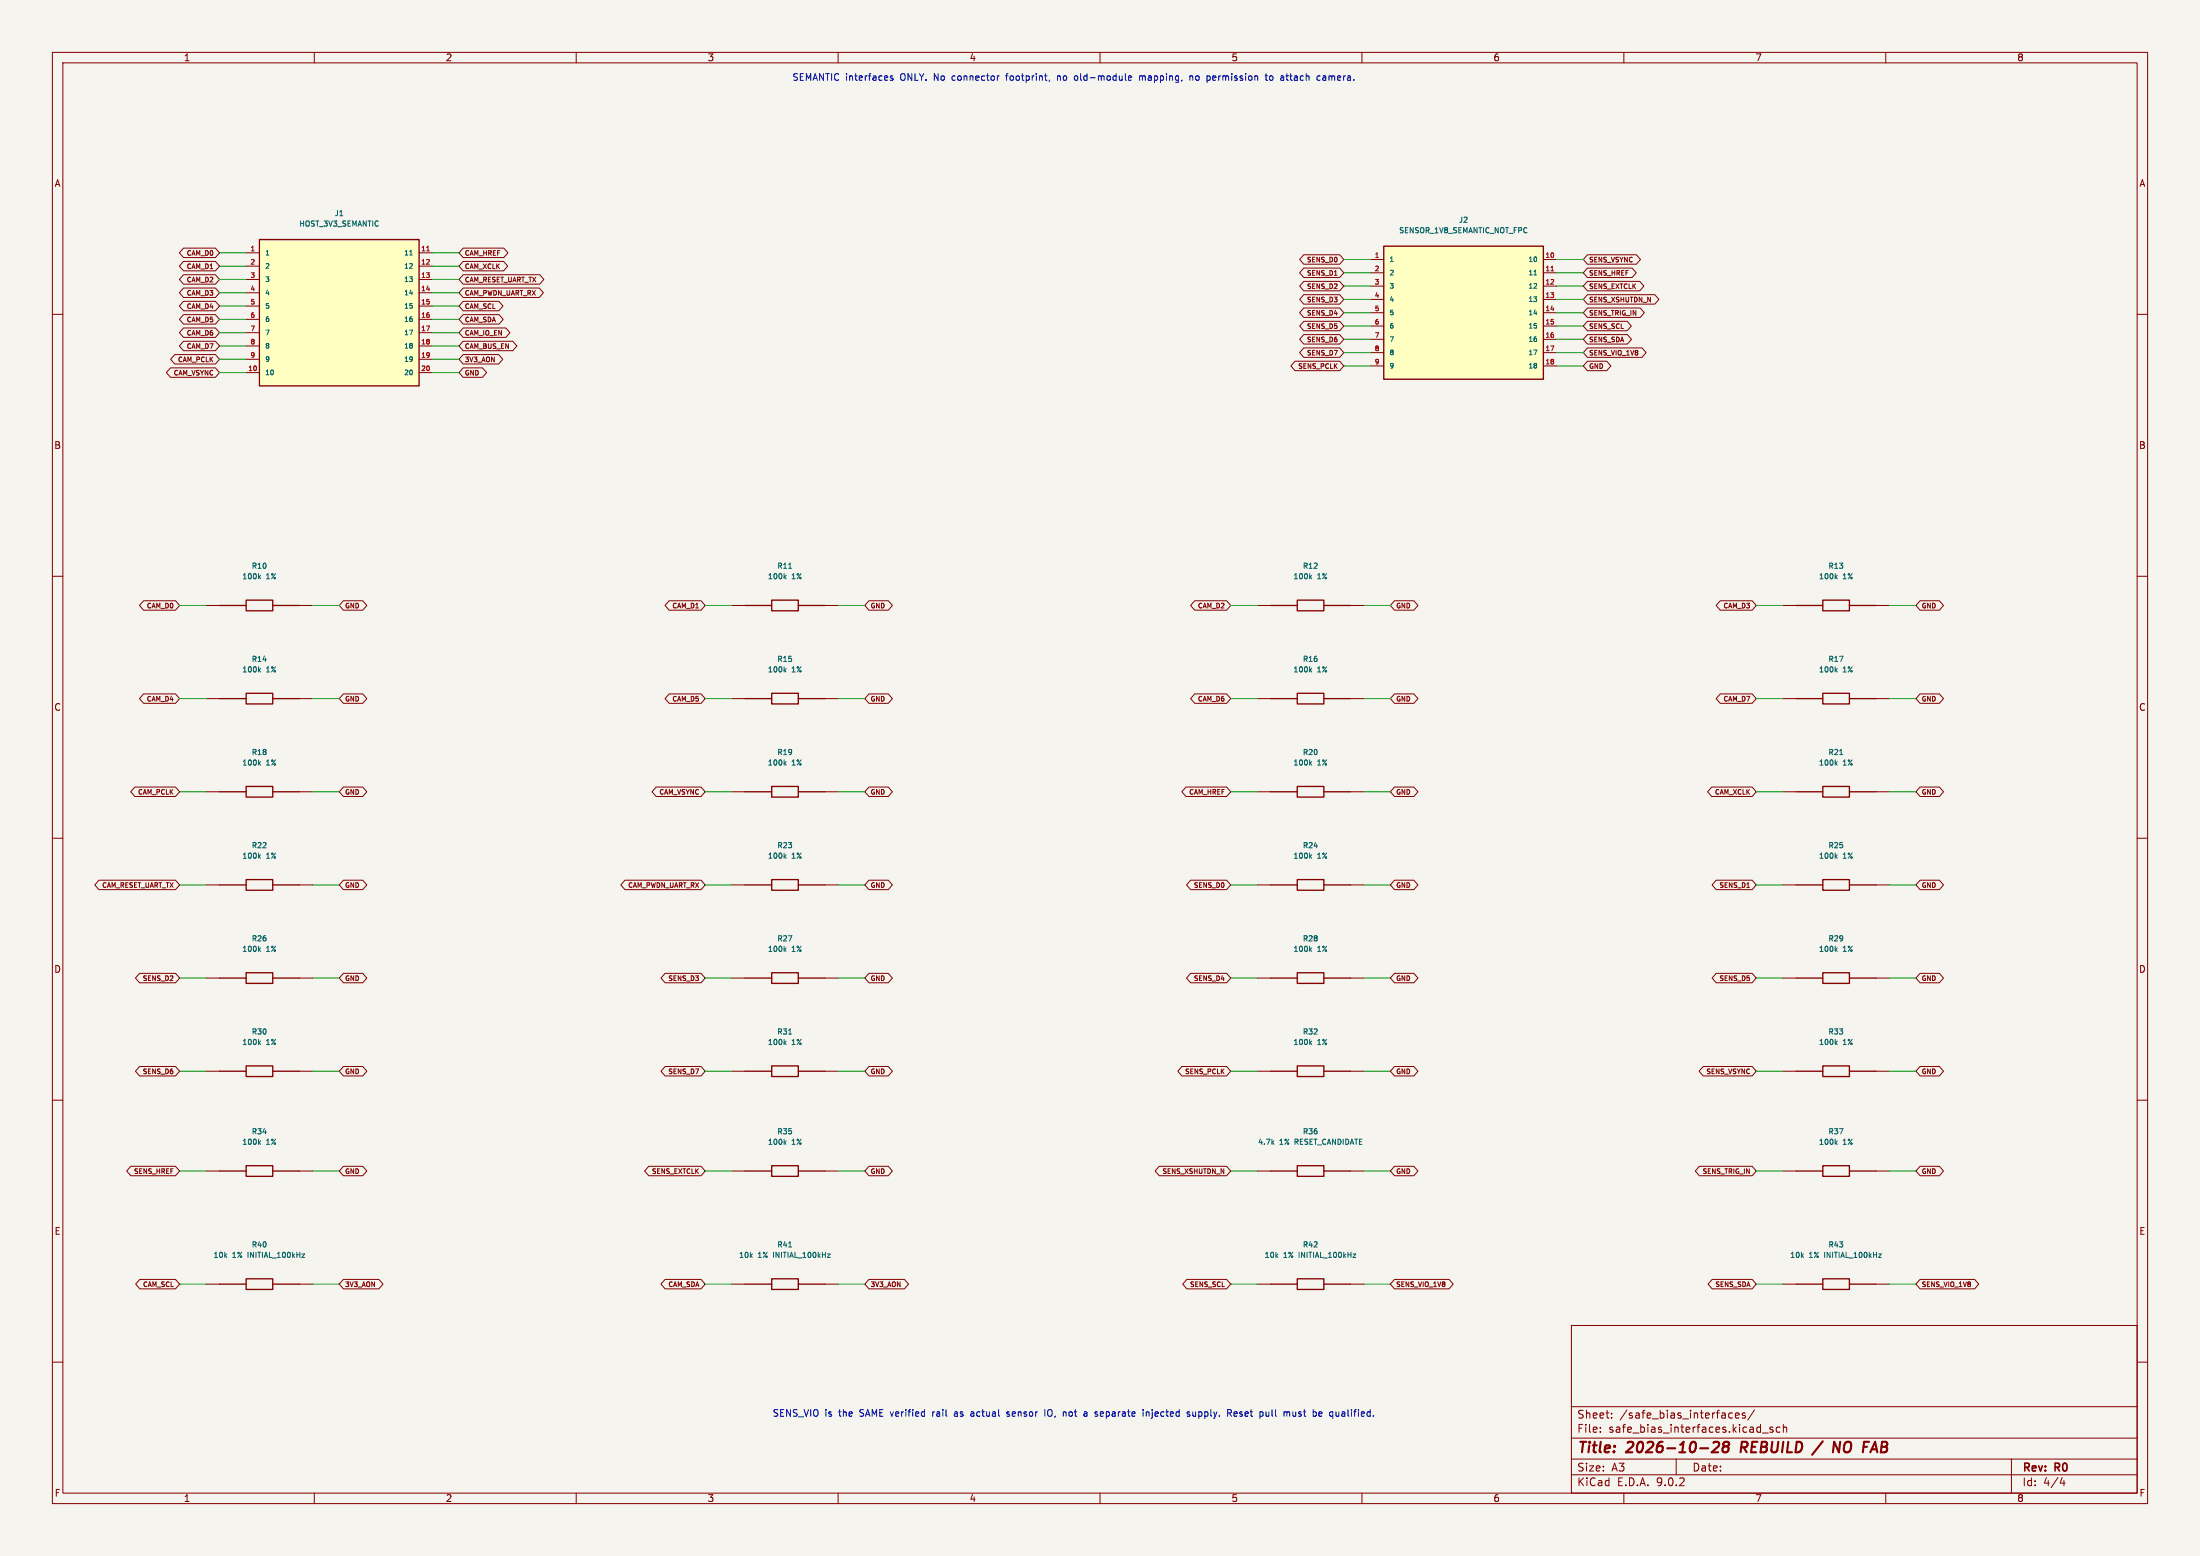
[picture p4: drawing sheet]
<svg xmlns="http://www.w3.org/2000/svg" width="420mm" height="297mm" viewBox="0 0 420 297" stroke-linecap="round" stroke-linejoin="round" font-family="sans-serif">
<path d="M0 0h420v297h-420z" fill="#f5f4ef" stroke="#f5f4ef" stroke-width=".19"/>
<g fill="none" stroke="#840000" stroke-width=".19">
<path d="M10 10h400v277h-400zM12 12h396v273h-396zM60 10v2M110 10v2M160 10v2M210 10v2M260 10v2M310 10v2M360 10v2M10 60h2M408 60h2M10 110h2"/>
<path d="M139.7 115.6h2.5M157.5 115.6h2.5M240 115.6h2.6M257.8 115.6h2.5M340.4 115.6h2.5M358.1 115.6h2.6M408 110h2M39.4 133.4h2.5M57.1 133.4h2.6M139.7 133.4h2.5M157.5 133.4h2.5M240 133.4h2.6"/>
<path d="M257.8 133.4h2.5M340.4 133.4h2.5M358.1 133.4h2.6M10 160h2M39.4 151.1h2.5M57.1 151.1h2.6M139.7 151.1h2.5M157.5 151.1h2.5M240 151.1h2.6M257.8 151.1h2.5M340.4 151.1h2.5M358.1 151.1h2.6"/>
<path d="M408 160h2M39.4 168.9h2.5M57.1 168.9h2.6M139.7 168.9h2.5M157.5 168.9h2.5M240 168.9h2.6M257.8 168.9h2.5M340.4 168.9h2.5M358.1 168.9h2.6M39.4 186.7h2.5M57.1 186.7h2.6M139.7 186.7h2.5"/>
<path d="M157.5 186.7h2.5M240 186.7h2.6M257.8 186.7h2.5M340.4 186.7h2.5M358.1 186.7h2.6M10 210h2M39.4 204.5h2.5M57.1 204.5h2.6M139.7 204.5h2.5M157.5 204.5h2.5M240 204.5h2.6M257.8 204.5h2.5"/>
<path d="M340.4 204.5h2.5M358.1 204.5h2.6M408 210h2M39.4 223.5h2.5M57.1 223.5h2.6M139.7 223.5h2.5M157.5 223.5h2.5M240 223.5h2.6M257.8 223.5h2.5M340.4 223.5h2.5M358.1 223.5h2.6M39.4 245.1h2.5"/>
<path d="M57.1 245.1h2.6M139.7 245.1h2.5M157.5 245.1h2.5M240 245.1h2.6M257.8 245.1h2.5M300 253h108v32h-108zM340.4 245.1h2.5M358.1 245.1h2.6M10 260h2M300 278.5h108M300 274.5h108M300 268.5h108"/>
<path d="M305.5 273.2v.2M305.5 272.5v.1M307.7 270.5v.2M307.7 269.8v.1M320 278.5v3M330.3 269.7l.4 .1M330.7 270.6l-.4 .1M331.3 270.2l.7-.2-.1-.2-.4-.1-.2 .2 .1 .7h.5M333.2 269.8l-.4-.1-.2 .2 .1 .2 .5 .2v.3h-.6M334.9 269.1l-1.2 1.9M336.4 273.5h1.2M338.4 272.5l-.3-.1-.2 .2v.2l.5 .2v.3h-.5"/>
<path d="M339.8 272.5l-.4-.1-.3 .3 .1 .6h.6M340.4 272.5l.3-.1 .3 .1 .1 .9M340.4 271.9v1.5M384 278.5v6.5M408 260h2M60 285v2M110 285v2M160 285v2M210 285v2M260 285v2M300 281.5h108M310 285v2"/>
<path d="M360 285v2M393.7 282l-.4 1.1h.9M394 282.6v1"/>
</g>
<path d="M324.6 276.4h1.5M327.1 275.4l.3-.2h.5l.2 .2 .1 .4-.1 .3-1.3 1.1h1.2M329.3 276.1l-.3-.2v-.3a.64 .64 0 0 1 1-.2l.1 .3-.4 .4M329.3 276.1a.65 .65 0 0 0-.3 1 .65 .65 0 0 0 .8-.1 .65 .65 0 0 0 0-.8l-.1-.1M329.3 276.1h.4M332.5 275.2l-.2 2M348 275.1l-2.1 2.6M350.2 275.2l.8 2 .3-2M357 277.2l1-2 .4 2M357.3 276.6h1" fill="none" stroke="#840000" stroke-width=".4"/>
<g fill="none" stroke="#840000" stroke-width=".25">
<path d="M142.2 115.6h5.1M147.3 114.6h5.1v2h-5.1zM152.4 115.6h5.1M242.6 115.6h5M247.6 114.6h5.1v2h-5.1zM252.7 115.6h5.1M342.9 115.6h5.1M348 114.6h5.1v2h-5.1zM353.1 115.6h5M41.9 133.4h5.1M47 132.3h5.1v2.1h-5.1zM52.1 133.4h5"/>
<path d="M142.2 133.4h5.1M147.3 132.3h5.1v2.1h-5.1zM152.4 133.4h5.1M242.6 133.4h5M247.6 132.3h5.1v2.1h-5.1zM252.7 133.4h5.1M342.9 133.4h5.1M348 132.3h5.1v2.1h-5.1zM353.1 133.4h5M41.9 151.1h5.1M47 150.1h5.1v2h-5.1zM52.1 151.1h5"/>
<path d="M142.2 151.1h5.1M147.3 150.1h5.1v2h-5.1zM152.4 151.1h5.1M242.6 151.1h5M247.6 150.1h5.1v2h-5.1zM252.7 151.1h5.1M342.9 151.1h5.1M348 150.1h5.1v2h-5.1zM353.1 151.1h5M41.9 168.9h5.1M47 167.9h5.1v2h-5.1zM52.1 168.9h5"/>
<path d="M142.2 168.9h5.1M147.3 167.9h5.1v2h-5.1zM152.4 168.9h5.1M242.6 168.9h5M247.6 167.9h5.1v2h-5.1zM252.7 168.9h5.1M342.9 168.9h5.1M348 167.9h5.1v2h-5.1zM353.1 168.9h5M41.9 186.7h5.1M47 185.7h5.1v2h-5.1zM52.1 186.7h5"/>
<path d="M142.2 186.7h5.1M147.3 185.7h5.1v2h-5.1zM152.4 186.7h5.1M242.6 186.7h5M247.6 185.7h5.1v2h-5.1zM252.7 186.7h5.1M342.9 186.7h5.1M348 185.7h5.1v2h-5.1zM353.1 186.7h5M41.9 204.5h5.1M47 203.5h5.1v2h-5.1zM52.1 204.5h5"/>
<path d="M142.2 204.5h5.1M147.3 203.5h5.1v2h-5.1zM152.4 204.5h5.1M242.6 204.5h5M247.6 203.5h5.1v2h-5.1zM252.7 204.5h5.1M342.9 204.5h5.1M348 203.5h5.1v2h-5.1zM353.1 204.5h5M41.9 223.5h5.1M47 222.5h5.1v2h-5.1zM52.1 223.5h5"/>
<path d="M142.2 223.5h5.1M147.3 222.5h5.1v2h-5.1zM152.4 223.5h5.1M242.6 223.5h5M247.6 222.5h5.1v2h-5.1zM252.7 223.5h5.1M342.9 223.5h5.1M348 222.5h5.1v2h-5.1zM353.1 223.5h5M41.9 245.1h5.1M47 244.1h5.1v2h-5.1zM52.1 245.1h5"/>
<path d="M142.2 245.1h5.1M147.3 244.1h5.1v2h-5.1zM152.4 245.1h5.1M242.6 245.1h5M247.6 244.1h5.1v2h-5.1zM252.7 245.1h5.1M342.9 245.1h5.1M348 244.1h5.1v2h-5.1zM353.1 245.1h5"/>
</g>
<g fill="none" stroke="#006464" stroke-width=".19">
<path d="M149.8 110.1l.3 .4M150.1 109.8l-.4 .4M150.6 108.5h.5M250.1 110.1l.3 .4M250.4 109.8l-.4 .4M350.4 110.1l.3 .4M350.7 109.8l-.3 .4M49.5 127.9l.2 .4M49.7 127.6l-.3 .4M149.8 127.9l.3 .4M150.1 127.6l-.4 .4M250.1 127.9l.3 .4"/>
<path d="M250.4 127.6l-.4 .4M350.4 127.9l.3 .4M350.7 127.6l-.3 .4M49.5 145.7l.2 .3M49.7 145.4l-.3 .4M149.8 145.7l.3 .3M150.1 145.4l-.4 .4M250.1 145.7l.3 .3M250.4 145.4l-.4 .4M350.4 145.7l.3 .3M350.7 145.4l-.3 .4M351.2 144h.6"/>
<path d="M49.5 163.4l.2 .4M49.7 163.2l-.3 .3M149.8 163.4l.3 .4M150.1 163.2l-.4 .3M250.1 163.4l.3 .4M250.4 163.2l-.4 .3M350.4 163.4l.3 .4M350.7 163.2l-.3 .3M49.5 199l.2 .4M49.5 181.2l.2 .4M49.7 198.7l-.3 .4M49.7 180.9l-.3 .4"/>
<path d="M149.8 181.2l.3 .4M149.8 199l.3 .4M150.1 180.9l-.4 .4M150.1 198.7l-.4 .4M150.6 197.4h.5M250.1 181.2l.3 .4M250.1 199l.3 .4M250.4 180.9l-.4 .4M250.4 198.7l-.4 .4M350.4 181.2l.3 .4M350.4 199l.3 .4M350.7 180.9l-.3 .4"/>
<path d="M350.7 198.7l-.3 .4M49.5 218.1l.2 .3M49.7 217.8l-.3 .3M149.8 218.1l.3 .3M150.1 217.8l-.4 .3M242.9 218.1l.3 .3M243.2 217.8l-.4 .3M350.4 218.1l.3 .3M350.7 217.8l-.3 .3M57.6 239.4h.5l-.5 .6h.5M150.6 238h.5M158 239.4h.5l-.5 .6h.5"/>
<path d="M258.3 239.4h.5l-.5 .6h.5M358.6 239.4h.5l-.5 .6h.5"/>
</g>
<path d="M264.2 47h30.4v25.4h-30.4z" fill="#ffffc2"/>
<path d="M264.2 47h30.4v25.4h-30.4z" fill="none" stroke="#840000" stroke-width=".25"/>
<g fill="none" stroke="#840000" stroke-width=".19">
<path d="M261.6 49.5h2.6M261.6 52.1h2.6M261.6 54.6h2.6M261.6 57.2h2.6M261.6 59.7h2.6M294.6 49.5h2.6M294.6 52.1h2.6M294.6 54.6h2.6M294.6 57.2h2.6M294.6 59.7h2.6M261.6 62.2h2.6M261.6 64.8h2.6"/>
<path d="M261.6 67.3h2.6M261.6 69.9h2.6M294.6 62.2h2.6M294.6 64.8h2.6M294.6 67.3h2.6M294.6 69.9h2.6"/>
</g>
<path d="M292.8 52.5h.6" fill="none" stroke="#006464" stroke-width=".19"/>
<path d="M296.1 51.7h.5" fill="none" stroke="#a90000" stroke-width=".19"/>
<path d="M49.5 45.7h30.5v28h-30.5z" fill="#ffffc2"/>
<path d="M49.5 45.7h30.5v28h-30.5zM41.9 115.6h5.1M47 114.6h5.1v2h-5.1zM52.1 115.6h5" fill="none" stroke="#840000" stroke-width=".25"/>
<g fill="none" stroke="#840000" stroke-width=".19">
<path d="M35 49.9h6.1l.8 .9-.8 .9h-6.1l-.8-.9zM35 52.4h6.1l.8 .9-.8 .9h-6.1l-.8-.9zM35 55h6.1l.8 .9-.8 .9h-6.1l-.8-.9zM35 57.5h6.1l.8 .9-.8 .9h-6.1l-.8-.9zM35 47.4h6.1l.8 .9-.8 .9h-6.1l-.8-.9zM47 48.3h2.5M47 50.8h2.5M47 53.3h2.5M47 55.9h2.5M47 58.4h2.5M80 48.3h2.5M80 50.8h2.5"/>
<path d="M80 53.3h2.5M80 55.9h2.5M80 58.4h2.5M88.4 47.4h7.8l.8 .9-.8 .9h-7.8l-.8-.9zM88.4 49.9h7.7l.8 .9-.8 .9h-7.7l-.8-.9zM88.4 52.4h14.6l.8 .9-.8 .9h-14.6l-.8-.9zM88.4 55h14.5l.8 .9-.8 .9h-14.5l-.8-.9zM88.4 57.5h6.8l.8 .9-.8 .9h-6.8l-.8-.9zM248.9 58.8h6.9l.7 .9-.7 .9h-6.9l-.8-.9zM248.9 56.2h6.9l.7 1-.7 .9h-6.9l-.8-.9zM248.9 48.6h6.9l.7 .9-.7 .9h-6.9l-.8-.9zM248.9 53.7h6.9l.7 .9-.7 .9h-6.9l-.8-.9z"/>
<path d="M248.9 51.2h6.9l.7 .9-.7 .9h-6.9l-.8-.9zM254.7 52.5h.6M303 58.8h10.1l.8 .9-.8 .9h-10.1l-.7-.9zM303 51.2h8.6l.8 .9-.8 .9h-8.6l-.7-.9zM303 48.6h9.4l.8 .9-.8 .9h-9.4l-.7-.9zM303 53.7h10l.8 .9-.8 .9h-10l-.7-.9zM303 56.2h12.9l.8 1-.8 .9h-12.9l-.7-.9zM32.5 70.2h8.6l.8 .9-.8 .9h-8.6l-.7-.9zM33.4 67.7h7.7l.8 .9-.8 .9h-7.7l-.8-.9zM35 65.1h6.1l.8 .9-.8 .9h-6.1l-.8-.9zM35 60.1h6.1l.8 .9-.8 .9h-6.1l-.8-.9zM35 62.6h6.1l.8 .9-.8 .9h-6.1l-.8-.9z"/>
<path d="M47 61h2.5M47 63.5h2.5M47 66h2.5M47 68.6h2.5M47 71.1h2.5M80 61h2.5M80 63.5h2.5M80 66h2.5M80 68.6h2.5M80 71.1h2.5M88.4 65.1h9.5l.8 .9-.8 .9h-9.5l-.8-.9zM88.4 62.6h8.2l.8 .9-.8 .9h-8.2l-.8-.9z"/>
<path d="M88.4 67.7h6.8l.8 .9-.8 .9h-6.8l-.8-.9zM88.4 70.2h3.7l.8 .9-.8 .9h-3.7l-.8-.9zM88.4 60.1h6.9l.8 .9-.8 .9h-6.9l-.8-.9zM247.2 68.9h8.6l.7 1-.7 .9h-8.6l-.8-.9zM248.9 66.4h6.9l.7 .9-.7 .9h-6.9l-.8-.9zM248.9 63.9h6.9l.7 .9-.7 .9h-6.9l-.8-.9zM248.9 61.3h6.9l.7 .9-.7 .9h-6.9l-.8-.9zM303 61.3h7.6l.8 .9-.8 .9h-7.6l-.7-.9zM303 63.9h7.7l.8 .9-.8 .9h-7.7l-.7-.9zM303 66.4h10.5l.8 .9-.8 .9h-10.5l-.7-.9zM303 68.9h3.7l.8 1-.8 .9h-3.7l-.7-.9zM27.4 114.7h6.1l.8 .9-.8 .9h-6.1l-.8-.9z"/>
<path d="M39.4 115.6h2.5M57.1 115.6h2.6M65.6 114.7h3.6l.8 .9-.8 .9h-3.6l-.8-.9zM127.7 114.7h6.1l.8 .9-.8 .9h-6.1l-.7-.9zM165.9 114.7h3.7l.8 .9-.8 .9h-3.7l-.8-.9zM228.1 114.7h6.1l.7 .9-.7 .9h-6.1l-.8-.9zM266.2 114.7h3.7l.8 .9-.8 .9h-3.7l-.8-.9zM328.4 114.7h6.1l.8 .9-.8 .9h-6.1l-.8-.9zM366.5 114.7h3.7l.8 .9-.8 .9h-3.7l-.7-.9zM27.4 132.4h6.1l.8 1-.8 .9h-6.1l-.8-.9zM65.6 132.4h3.6l.8 1-.8 .9h-3.6l-.8-.9zM127.7 132.4h6.1l.8 1-.8 .9h-6.1l-.7-.9z"/>
<path d="M165.9 132.4h3.7l.8 1-.8 .9h-3.7l-.8-.9zM228.1 132.4h6.1l.7 1-.7 .9h-6.1l-.8-.9zM266.2 132.4h3.7l.8 1-.8 .9h-3.7l-.8-.9zM328.4 132.4h6.1l.8 1-.8 .9h-6.1l-.8-.9zM366.5 132.4h3.7l.8 1-.8 .9h-3.7l-.7-.9zM25.7 150.2h7.8l.8 .9-.8 .9h-7.8l-.7-.9zM65.6 150.2h3.6l.8 .9-.8 .9h-3.6l-.8-.9zM125.3 150.2h8.5l.8 .9-.8 .9h-8.5l-.8-.9zM165.9 150.2h3.7l.8 .9-.8 .9h-3.7l-.8-.9zM226.4 150.2h7.8l.7 .9-.7 .9h-7.8l-.8-.9zM266.2 150.2h3.7l.8 .9-.8 .9h-3.7l-.8-.9zM326.8 150.2h7.7l.8 .9-.8 .9h-7.7l-.8-.9z"/>
<path d="M366.5 150.2h3.7l.8 .9-.8 .9h-3.7l-.7-.9zM18.9 168h14.6l.8 .9-.8 .9h-14.6l-.8-.9zM65.6 168h3.6l.8 .9-.8 .9h-3.6l-.8-.9zM119.3 168h14.5l.8 .9-.8 .9h-14.5l-.8-.9zM165.9 168h3.7l.8 .9-.8 .9h-3.7l-.8-.9zM227.3 168h6.9l.7 .9-.7 .9h-6.9l-.8-.9zM266.2 168h3.7l.8 .9-.8 .9h-3.7l-.8-.9zM327.6 168h6.9l.8 .9-.8 .9h-6.9l-.8-.9zM333.5 169.4h.5M366.5 168h3.7l.8 .9-.8 .9h-3.7l-.7-.9zM26.6 185.8h6.9l.8 .9-.8 .9h-6.9l-.7-.9zM65.6 185.8h3.6l.8 .9-.8 .9h-3.6l-.8-.9z"/>
<path d="M127 185.8h6.8l.8 .9-.8 .9h-6.8l-.8-.9zM165.9 185.8h3.7l.8 .9-.8 .9h-3.7l-.8-.9zM227.3 185.8h6.9l.7 .9-.7 .9h-6.9l-.8-.9zM266.2 185.8h3.7l.8 .9-.8 .9h-3.7l-.8-.9zM327.6 185.8h6.9l.8 .9-.8 .9h-6.9l-.8-.9zM366.5 185.8h3.7l.8 .9-.8 .9h-3.7l-.7-.9zM26.6 203.6h6.9l.8 .9-.8 .9h-6.9l-.7-.9zM65.6 203.6h3.6l.8 .9-.8 .9h-3.6l-.8-.9zM127 203.6h6.8l.8 .9-.8 .9h-6.8l-.8-.9zM165.9 203.6h3.7l.8 .9-.8 .9h-3.7l-.8-.9zM225.6 203.6h8.6l.7 .9-.7 .9h-8.6l-.8-.9zM266.2 203.6h3.7l.8 .9-.8 .9h-3.7l-.8-.9z"/>
<path d="M325.1 203.6h9.4l.8 .9-.8 .9h-9.4l-.7-.9zM366.5 203.6h3.7l.8 .9-.8 .9h-3.7l-.7-.9zM25 222.6h8.5l.8 .9-.8 .9h-8.5l-.8-.9zM65.6 222.6h3.6l.8 .9-.8 .9h-3.6l-.8-.9zM123.8 222.6h10l.8 .9-.8 .9h-10l-.7-.9zM165.9 222.6h3.7l.8 .9-.8 .9h-3.7l-.8-.9zM221.3 222.6h12.9l.7 .9-.7 .9h-12.9l-.8-.9zM266.2 222.6h3.7l.8 .9-.8 .9h-3.7l-.8-.9zM324.4 222.6h10.1l.8 .9-.8 .9h-10.1l-.8-.9zM366.5 222.6h3.7l.8 .9-.8 .9h-3.7l-.7-.9zM26.7 244.2h6.8l.8 .9-.8 .9h-6.8l-.8-.9zM65.6 244.2h6.7l.8 .9-.8 .9h-6.7l-.8-.9z"/>
<path d="M127 244.2h6.8l.8 .9-.8 .9h-6.8l-.8-.9zM165.9 244.2h6.8l.7 .9-.7 .9h-6.8l-.8-.9zM226.6 244.2h7.6l.7 .9-.7 .9h-7.6l-.8-.9zM266.2 244.2h10.4l.8 .9-.8 .9h-10.4l-.8-.9zM326.9 244.2h7.6l.8 .9-.8 .9h-7.6l-.8-.9zM366.5 244.2h10.5l.8 .9-.8 .9h-10.5l-.7-.9z"/>
</g>
<path d="M78.2 48.7h.5M49.5 110.1l.2 .4M49.7 109.8l-.3 .4" fill="none" stroke="#006464" stroke-width=".19"/>
<path d="M81.5 47.9h.5" fill="none" stroke="#a90000" stroke-width=".19"/>
<g fill="none" stroke="#009600" stroke-width=".19">
<path d="M41.9 53.3h5.1M41.9 55.9h5.1M41.9 58.4h5.1M41.9 48.3h5.1M41.9 50.8h5.1M82.5 53.3h5.1M82.5 55.9h5.1M82.5 58.4h5.1M82.5 48.3h5.1M82.5 50.8h5.1M256.5 59.7h5.1M256.5 57.2h5.1"/>
<path d="M256.5 49.5h5.1M256.5 52.1h5.1M256.5 54.6h5.1M297.2 59.7h5.1M297.2 57.2h5.1M297.2 49.5h5.1M297.2 52.1h5.1M297.2 54.6h5.1M41.9 61h5.1M41.9 63.5h5.1M41.9 66h5.1M41.9 68.6h5.1"/>
<path d="M41.9 71.1h5.1M82.5 61h5.1M82.5 63.5h5.1M82.5 66h5.1M82.5 68.6h5.1M82.5 71.1h5.1M256.5 69.9h5.1M256.5 67.3h5.1M256.5 62.2h5.1M256.5 64.8h5.1M297.2 69.9h5.1M297.2 67.3h5.1"/>
<path d="M297.2 62.2h5.1M297.2 64.8h5.1M34.3 115.6h5.1M59.7 115.6h5.1M134.6 115.6h5.1M160 115.6h5.1M234.9 115.6h5.1M260.3 115.6h5.1M335.3 115.6h5.1M360.7 115.6h5.1M34.3 133.4h5.1M59.7 133.4h5.1"/>
<path d="M134.6 133.4h5.1M160 133.4h5.1M234.9 133.4h5.1M260.3 133.4h5.1M335.3 133.4h5.1M360.7 133.4h5.1M34.3 151.1h5.1M59.7 151.1h5.1M134.6 151.1h5.1M160 151.1h5.1M234.9 151.1h5.1M260.3 151.1h5.1"/>
<path d="M335.3 151.1h5.1M360.7 151.1h5.1M34.3 168.9h5.1M59.7 168.9h5.1M134.6 168.9h5.1M160 168.9h5.1M234.9 168.9h5.1M260.3 168.9h5.1M335.3 168.9h5.1M360.7 168.9h5.1M34.3 186.7h5.1M59.7 186.7h5.1"/>
<path d="M134.6 186.7h5.1M160 186.7h5.1M234.9 186.7h5.1M260.3 186.7h5.1M335.3 186.7h5.1M360.7 186.7h5.1M34.3 204.5h5.1M59.7 204.5h5.1M134.6 204.5h5.1M160 204.5h5.1M234.9 204.5h5.1M260.3 204.5h5.1"/>
<path d="M335.3 204.5h5.1M360.7 204.5h5.1M34.3 223.5h5.1M59.7 223.5h5.1M134.6 223.5h5.1M160 223.5h5.1M234.9 223.5h5.1M260.3 223.5h5.1M335.3 223.5h5.1M360.7 223.5h5.1M34.3 245.1h5.1M59.7 245.1h5.1"/>
<path d="M134.6 245.1h5.1M160 245.1h5.1M234.9 245.1h5.1M260.3 245.1h5.1M335.3 245.1h5.1M360.7 245.1h5.1"/>
</g>
<g fill="none" stroke="#0000c2" stroke-width=".19">
<path d="M170.4 14.5h-.3l-.1 .2v.1l.4 .2v.3h-.4M190.8 14.5h-.3M192 14.5h.5M192.2 14.1l-.1 1.2M200.4 15.3l-.1 .2M201.9 14.5v.8M202.2 14.5l-.3 .1M205.2 15.3h.4M205.2 14.5h.4M215.4 15.1l.2 .2h.4M215.4 14.7l.2-.2 .4 .2v.1l-.6 .1M217.5 14.6l.4-.1 .2 .2"/>
<path d="M217.5 14.5v.8M218.1 14.7v.6M218.3 14.5l-.2 .2M227.2 14.6l.1-.1h.3l.1 .8M227.2 14.5v.8M231.6 14.5v.8M232.1 14.8l-.6 .1M241.5 14.5h.5M241.7 14.1v1l.3 .2M242.9 14.6l-.3-.1-.3 .2 .2 .6h.3l.1-.1M245.5 14.5h.5M245.7 14.1v1l.3 .2"/>
<path d="M251.7 14.5h.3M252 15.3h-.3M252.6 14.5h.4l.1 .8M253.1 14.8h-.4l-.2 .2 .2 .3h.4M178.1 269.5v.8M178.3 269.5l-.2 .2M182.6 269.5h-.4M182.7 269.8h-.3l-.2 .2v.3h.5M185.4 269.5h.5M185.4 270.3h.5M185.9 269.8l-.5 .1M192.7 269.5h-.3l-.2 .2 .1 .1 .4 .2v.3h-.5"/>
<path d="M199.5 269.1v1.2M200.6 269.1a.43 .43 0 0 0-.6 .4v.4a.43 .43 0 0 0 .6 .4M204.1 269.6v.6M210.2 269.5h.4M210.6 270.3h-.4M210.7 269.8l-.7 .1M218.8 269.6l.2-.1h.3l.1 .8M218.8 269.5v.8M220 270.6l-.3 .2M220 269.1v.1M227 269.9l.2 .2-.2 .2M227 269.5h.1"/>
<path d="M227.7 269.5l.1 .8h.3l.2-.1M228.3 269.5v.8M235.6 269.9l.6-.1-.1-.3h-.3l-.2 .2v.6h.5M242.2 269.5v.8M242.2 270.2v.1M242.8 269.1l.1 1.2M246.8 269.5l.1 .8h.3l.2-.1M247.4 269.5v.8M256.3 269.5h.4v.8M256.7 270.3h-.4M256.7 269.8h-.4"/>
</g>
<g font-size="2.8" fill="#840000">
<text x="301" y="277.9">Title:</text>
<text x="310.6" y="277.9">2026-10-28</text>
<text x="333.2" y="277.9">REBUILD</text>
<text x="348" y="277.9">/</text>
<text x="352.4" y="277.9">NO</text>
<text x="358.9" y="277.9">FAB</text>
</g>
<g font-size="2.1" fill="#840000">
<text x="301" y="273.7">File:</text>
<text x="301" y="271">Sheet:</text>
<text x="307.1" y="273.7">safe_bias_interfaces.kicad_sch</text>
<text x="309.2" y="271">/safe_bias_interfaces/</text>
<text x="301" y="281.1">Size:</text>
<text x="307.6" y="281.1">A3</text>
<text x="323" y="281.1">Date:</text>
<text x="386" y="281.3">Rev:</text>
<text x="392.4" y="281.3">R0</text>
<text x="301" y="283.9">KiCad</text>
<text x="308.7" y="283.9">E.D.A.</text>
<text x="316.3" y="283.9">9.0.2</text>
<text x="386" y="283.9">Id:</text>
<text x="390.1" y="283.9">4/4</text>
</g>
<g font-size="1.8" fill="#840000">
<text x="35" y="11.9">1</text>
<text x="85" y="11.9">2</text>
<text x="135" y="11.9">3</text>
<text x="185" y="11.9">4</text>
<text x="235" y="11.9">5</text>
<text x="285" y="11.9">6</text>
<text x="335" y="11.9">7</text>
<text x="385" y="11.9">8</text>
<text x="10.3" y="35.9">A</text>
<text x="408.3" y="35.9">A</text>
<text x="10.3" y="85.9">B</text>
<text x="408.2" y="85.9">B</text>
<text x="10.3" y="135.9">C</text>
<text x="408.2" y="135.9">C</text>
<text x="10.3" y="185.9">D</text>
<text x="408.2" y="185.9">D</text>
<text x="10.3" y="235.9">E</text>
<text x="408.3" y="235.9">E</text>
<text x="10.3" y="285.9">F</text>
<text x="35" y="286.9">1</text>
<text x="85" y="286.9">2</text>
<text x="135" y="286.9">3</text>
<text x="185" y="286.9">4</text>
<text x="235" y="286.9">5</text>
<text x="285" y="286.9">6</text>
<text x="335" y="286.9">7</text>
<text x="385" y="286.9">8</text>
<text x="408.3" y="285.9">F</text>
</g>
<g font-size="1.8" fill="#0000c2">
<text x="151.2" y="15.6">SEMANTIC interfaces</text>
<text x="172" y="15.6">ONLY.</text>
<text x="178.6" y="15.6">No</text>
<text x="182.2" y="15.6">connector</text>
<text x="192.8" y="15.6">footprint,</text>
<text x="202.7" y="15.6">no</text>
<text x="206.2" y="15.6">old-module</text>
<text x="218.8" y="15.6">mapping,</text>
<text x="228.6" y="15.6">no</text>
<text x="232.1" y="15.6">permission</text>
<text x="243.5" y="15.6">to</text>
<text x="246.6" y="15.6">attach</text>
<text x="253.7" y="15.6">camera.</text>
<text x="147.4" y="270.6">SENS_VIO is</text>
<text x="160.3" y="270.6">the</text>
<text x="164.4" y="270.6">SAME verified</text>
<text x="178.7" y="270.6">rail</text>
<text x="183" y="270.6">as</text>
<text x="186.4" y="270.6">actual</text>
<text x="193.5" y="270.6">sensor</text>
<text x="200.9" y="270.6">IO,</text>
<text x="204.6" y="270.6">not</text>
<text x="208.8" y="270.6">a</text>
<text x="211.1" y="270.6">separate</text>
<text x="220.5" y="270.6">injected</text>
<text x="229.1" y="270.6">supply.</text>
<text x="237" y="270.6">Reset</text>
<text x="243.4" y="270.6">pull</text>
<text x="248.2" y="270.6">must</text>
<text x="253.9" y="270.6">be</text>
<text x="257.4" y="270.6">qualified.</text>
</g>
<g font-size="1.4" fill="#006464">
<text x="63.8" y="41.4">J1</text>
<text x="57" y="43.4">HOST_3V3_SEMANTIC</text>
<text x="267" y="44.7">SENSOR_1V8_SEMANTIC_NOT_FPC</text>
<text x="278.4" y="42.7">J2</text>
<text x="46.1" y="110.8">100k</text>
<text x="47.9" y="108.8">R10</text>
<text x="50.8" y="110.8">1%</text>
<text x="146.5" y="110.8">100k</text>
<text x="148.3" y="108.8">R11</text>
<text x="151.2" y="110.8">1%</text>
<text x="246.8" y="110.8">100k</text>
<text x="248.6" y="108.8">R12</text>
<text x="251.5" y="110.8">1%</text>
<text x="347.1" y="110.8">100k</text>
<text x="348.9" y="108.8">R13</text>
<text x="351.8" y="110.8">1%</text>
<text x="46.1" y="128.5">100k</text>
<text x="47.9" y="126.5">R14</text>
<text x="50.8" y="128.5">1%</text>
<text x="146.5" y="128.5">100k</text>
<text x="148.3" y="126.5">R15</text>
<text x="151.2" y="128.5">1%</text>
<text x="246.8" y="128.5">100k</text>
<text x="248.6" y="126.5">R16</text>
<text x="251.5" y="128.5">1%</text>
<text x="347.1" y="128.5">100k</text>
<text x="348.9" y="126.5">R17</text>
<text x="351.8" y="128.5">1%</text>
<text x="46.1" y="146.3">100k</text>
<text x="47.9" y="144.3">R18</text>
<text x="50.8" y="146.3">1%</text>
<text x="146.5" y="146.3">100k</text>
<text x="148.3" y="144.3">R19</text>
<text x="151.2" y="146.3">1%</text>
<text x="246.8" y="146.3">100k</text>
<text x="248.6" y="144.3">R20</text>
<text x="251.5" y="146.3">1%</text>
<text x="347.1" y="146.3">100k</text>
<text x="348.9" y="144.3">R21</text>
<text x="351.8" y="146.3">1%</text>
<text x="46.1" y="164.1">100k</text>
<text x="47.9" y="162.1">R22</text>
<text x="50.8" y="164.1">1%</text>
<text x="146.5" y="164.1">100k</text>
<text x="148.3" y="162.1">R23</text>
<text x="151.2" y="164.1">1%</text>
<text x="246.8" y="164.1">100k</text>
<text x="248.6" y="162.1">R24</text>
<text x="251.5" y="164.1">1%</text>
<text x="347.1" y="164.1">100k</text>
<text x="348.9" y="162.1">R25</text>
<text x="351.8" y="164.1">1%</text>
<text x="47.9" y="179.9">R26</text>
<text x="148.3" y="179.9">R27</text>
<text x="248.6" y="179.9">R28</text>
<text x="348.9" y="179.9">R29</text>
<text x="46.1" y="181.9">100k</text>
<text x="50.8" y="181.9">1%</text>
<text x="146.5" y="181.9">100k</text>
<text x="151.2" y="181.9">1%</text>
<text x="246.8" y="181.9">100k</text>
<text x="251.5" y="181.9">1%</text>
<text x="347.1" y="181.9">100k</text>
<text x="351.8" y="181.9">1%</text>
<text x="47.9" y="197.7">R30</text>
<text x="148.3" y="197.7">R31</text>
<text x="248.6" y="197.7">R32</text>
<text x="348.9" y="197.7">R33</text>
<text x="46.1" y="199.7">100k</text>
<text x="50.8" y="199.7">1%</text>
<text x="146.5" y="199.7">100k</text>
<text x="151.2" y="199.7">1%</text>
<text x="246.8" y="199.7">100k</text>
<text x="251.5" y="199.7">1%</text>
<text x="347.1" y="199.7">100k</text>
<text x="351.8" y="199.7">1%</text>
<text x="46.1" y="218.7">100k</text>
<text x="47.9" y="216.7">R34</text>
<text x="50.8" y="218.7">1%</text>
<text x="146.5" y="218.7">100k</text>
<text x="148.3" y="216.7">R35</text>
<text x="151.2" y="218.7">1%</text>
<text x="240.1" y="218.7">4.7k</text>
<text x="244.3" y="218.7">1%</text>
<text x="247.4" y="218.7">RESET_CANDIDATE</text>
<text x="248.6" y="216.7">R36</text>
<text x="347.1" y="218.7">100k</text>
<text x="348.9" y="216.7">R37</text>
<text x="351.8" y="218.7">1%</text>
<text x="47.9" y="238.3">R40</text>
<text x="148.3" y="238.3">R41</text>
<text x="248.6" y="238.3">R42</text>
<text x="348.9" y="238.3">R43</text>
<text x="40.6" y="240.3">10k</text>
<text x="44.4" y="240.3">1%</text>
<text x="47.5" y="240.3">INITIAL_100kHz</text>
<text x="141" y="240.3">10k</text>
<text x="144.7" y="240.3">1%</text>
<text x="147.8" y="240.3">INITIAL_100kHz</text>
<text x="241.3" y="240.3">10k</text>
<text x="245" y="240.3">1%</text>
<text x="248.1" y="240.3">INITIAL_100kHz</text>
<text x="341.6" y="240.3">10k</text>
<text x="345.4" y="240.3">1%</text>
<text x="348.5" y="240.3">INITIAL_100kHz</text>
</g>
<g font-size="1.3" fill="#840000">
<text x="35.5" y="51.5">CAM_D1</text>
<text x="35.5" y="49">CAM_D0</text>
<text x="88.6" y="49">CAM_HREF</text>
<text x="88.6" y="51.5">CAM_XCLK</text>
<text x="249.3" y="50.3">SENS_D0</text>
<text x="249.3" y="52.8">SENS_D1</text>
<text x="303.3" y="52.8">SENS_HREF</text>
<text x="303.3" y="50.3">SENS_VSYNC</text>
<text x="35.5" y="54.1">CAM_D2</text>
<text x="35.5" y="56.6">CAM_D3</text>
<text x="35.5" y="59.2">CAM_D4</text>
<text x="88.6" y="54.1">CAM_RESET_UART_TX</text>
<text x="88.6" y="56.6">CAM_PWDN_UART_RX</text>
<text x="88.6" y="59.2">CAM_SCL</text>
<text x="249.3" y="57.9">SENS_D3</text>
<text x="249.3" y="55.4">SENS_D2</text>
<text x="303.3" y="55.4">SENS_EXTCLK</text>
<text x="303.3" y="57.9">SENS_XSHUTDN_N</text>
<text x="35.5" y="61.7">CAM_D5</text>
<text x="35.5" y="64.2">CAM_D6</text>
<text x="88.6" y="64.2">CAM_IO_EN</text>
<text x="88.6" y="61.7">CAM_SDA</text>
<text x="249.3" y="65.5">SENS_D6</text>
<text x="249.3" y="63">SENS_D5</text>
<text x="249.3" y="60.4">SENS_D4</text>
<text x="303.3" y="60.4">SENS_TRIG_IN</text>
<text x="303.3" y="63">SENS_SCL</text>
<text x="303.3" y="65.5">SENS_SDA</text>
<text x="33" y="71.9">CAM_VSYNC</text>
<text x="33.8" y="69.3">CAM_PCLK</text>
<text x="35.5" y="66.8">CAM_D7</text>
<text x="88.6" y="66.8">CAM_BUS_EN</text>
<text x="88.6" y="69.3">3V3_AON</text>
<text x="88.6" y="71.9">GND</text>
<text x="247.7" y="70.6">SENS_PCLK</text>
<text x="249.3" y="68.1">SENS_D7</text>
<text x="303.3" y="68.1">SENS_VIO_1V8</text>
<text x="303.3" y="70.6">GND</text>
<text x="27.9" y="116.3">CAM_D0</text>
<text x="65.8" y="116.3">GND</text>
<text x="128.2" y="116.3">CAM_D1</text>
<text x="166.1" y="116.3">GND</text>
<text x="228.5" y="116.3">CAM_D2</text>
<text x="266.4" y="116.3">GND</text>
<text x="328.8" y="116.3">CAM_D3</text>
<text x="366.8" y="116.3">GND</text>
<text x="27.9" y="134.1">CAM_D4</text>
<text x="65.8" y="134.1">GND</text>
<text x="128.2" y="134.1">CAM_D5</text>
<text x="166.1" y="134.1">GND</text>
<text x="228.5" y="134.1">CAM_D6</text>
<text x="266.4" y="134.1">GND</text>
<text x="328.8" y="134.1">CAM_D7</text>
<text x="366.8" y="134.1">GND</text>
<text x="26.2" y="151.9">CAM_PCLK</text>
<text x="65.8" y="151.9">GND</text>
<text x="125.7" y="151.9">CAM_VSYNC</text>
<text x="166.1" y="151.9">GND</text>
<text x="226.8" y="151.9">CAM_HREF</text>
<text x="266.4" y="151.9">GND</text>
<text x="327.2" y="151.9">CAM_XCLK</text>
<text x="366.8" y="151.9">GND</text>
<text x="19.3" y="169.7">CAM_RESET_UART_TX</text>
<text x="65.8" y="169.7">GND</text>
<text x="119.7" y="169.7">CAM_PWDN_UART_RX</text>
<text x="166.1" y="169.7">GND</text>
<text x="227.7" y="169.7">SENS_D0</text>
<text x="266.4" y="169.7">GND</text>
<text x="328.1" y="169.7">SENS_D1</text>
<text x="366.8" y="169.7">GND</text>
<text x="27.1" y="187.4">SENS_D2</text>
<text x="65.8" y="187.4">GND</text>
<text x="127.4" y="187.4">SENS_D3</text>
<text x="166.1" y="187.4">GND</text>
<text x="227.7" y="187.4">SENS_D4</text>
<text x="266.4" y="187.4">GND</text>
<text x="328.1" y="187.4">SENS_D5</text>
<text x="366.8" y="187.4">GND</text>
<text x="27.1" y="205.2">SENS_D6</text>
<text x="65.8" y="205.2">GND</text>
<text x="127.4" y="205.2">SENS_D7</text>
<text x="166.1" y="205.2">GND</text>
<text x="226.1" y="205.2">SENS_PCLK</text>
<text x="266.4" y="205.2">GND</text>
<text x="325.6" y="205.2">SENS_VSYNC</text>
<text x="366.8" y="205.2">GND</text>
<text x="25.4" y="224.3">SENS_HREF</text>
<text x="65.8" y="224.3">GND</text>
<text x="124.3" y="224.3">SENS_EXTCLK</text>
<text x="166.1" y="224.3">GND</text>
<text x="221.7" y="224.3">SENS_XSHUTDN_N</text>
<text x="266.4" y="224.3">GND</text>
<text x="324.9" y="224.3">SENS_TRIG_IN</text>
<text x="366.8" y="224.3">GND</text>
<text x="27.1" y="245.9">CAM_SCL</text>
<text x="65.8" y="245.9">3V3_AON</text>
<text x="127.4" y="245.9">CAM_SDA</text>
<text x="166.1" y="245.9">3V3_AON</text>
<text x="227" y="245.9">SENS_SCL</text>
<text x="266.4" y="245.9">SENS_VIO_1V8</text>
<text x="327.3" y="245.9">SENS_SDA</text>
<text x="366.8" y="245.9">SENS_VIO_1V8</text>
</g>
<g font-size="1.3" fill="#a90000">
<text x="47.7" y="48">1</text>
<text x="47.7" y="50.5">2</text>
<text x="47.7" y="53.1">3</text>
<text x="80.3" y="48">11</text>
<text x="80.3" y="50.5">12</text>
<text x="80.3" y="53.1">13</text>
<text x="262.3" y="49.3">1</text>
<text x="262.3" y="51.8">2</text>
<text x="294.9" y="49.3">10</text>
<text x="294.9" y="51.8">11</text>
<text x="47.7" y="55.6">4</text>
<text x="47.7" y="58.2">5</text>
<text x="80.3" y="55.6">14</text>
<text x="80.3" y="58.2">15</text>
<text x="262.3" y="54.4">3</text>
<text x="262.3" y="56.9">4</text>
<text x="262.3" y="59.4">5</text>
<text x="294.9" y="54.4">12</text>
<text x="294.9" y="56.9">13</text>
<text x="294.9" y="59.4">14</text>
<text x="47.7" y="60.7">6</text>
<text x="47.7" y="63.2">7</text>
<text x="47.7" y="65.8">8</text>
<text x="80.3" y="60.7">16</text>
<text x="80.3" y="63.2">17</text>
<text x="80.3" y="65.8">18</text>
<text x="262.3" y="62">6</text>
<text x="262.3" y="64.5">7</text>
<text x="294.9" y="62">15</text>
<text x="294.9" y="64.5">16</text>
<text x="47.3" y="70.9">10</text>
<text x="47.7" y="68.3">9</text>
<text x="80.3" y="68.3">19</text>
<text x="80.3" y="70.9">20</text>
<text x="262.3" y="67.1">8</text>
<text x="262.3" y="69.6">9</text>
<text x="294.9" y="67.1">17</text>
<text x="294.9" y="69.6">18</text>
</g>
<g font-size="1.3" fill="#006464">
<text x="50.5" y="48.9">1</text>
<text x="50.5" y="51.5">2</text>
<text x="77" y="48.9">11</text>
<text x="77" y="51.5">12</text>
<text x="265.2" y="50.2">1</text>
<text x="265.2" y="52.7">2</text>
<text x="291.6" y="50.2">10</text>
<text x="291.6" y="52.7">11</text>
<text x="50.5" y="54">3</text>
<text x="50.5" y="56.6">4</text>
<text x="50.5" y="59.1">5</text>
<text x="77" y="54">13</text>
<text x="77" y="56.6">14</text>
<text x="77" y="59.1">15</text>
<text x="265.2" y="55.3">3</text>
<text x="265.2" y="57.8">4</text>
<text x="291.6" y="55.3">12</text>
<text x="291.6" y="57.8">13</text>
<text x="50.5" y="61.6">6</text>
<text x="50.5" y="64.2">7</text>
<text x="77" y="61.6">16</text>
<text x="77" y="64.2">17</text>
<text x="265.2" y="60.4">5</text>
<text x="265.2" y="62.9">6</text>
<text x="265.2" y="65.4">7</text>
<text x="291.6" y="60.4">14</text>
<text x="291.6" y="62.9">15</text>
<text x="291.6" y="65.4">16</text>
<text x="50.5" y="66.7">8</text>
<text x="50.5" y="69.3">9</text>
<text x="50.5" y="71.8">10</text>
<text x="77" y="66.7">18</text>
<text x="77" y="69.3">19</text>
<text x="77" y="71.8">20</text>
<text x="265.2" y="68">8</text>
<text x="265.2" y="70.5">9</text>
<text x="291.6" y="68">17</text>
<text x="291.6" y="70.5">18</text>
</g>
</svg>
